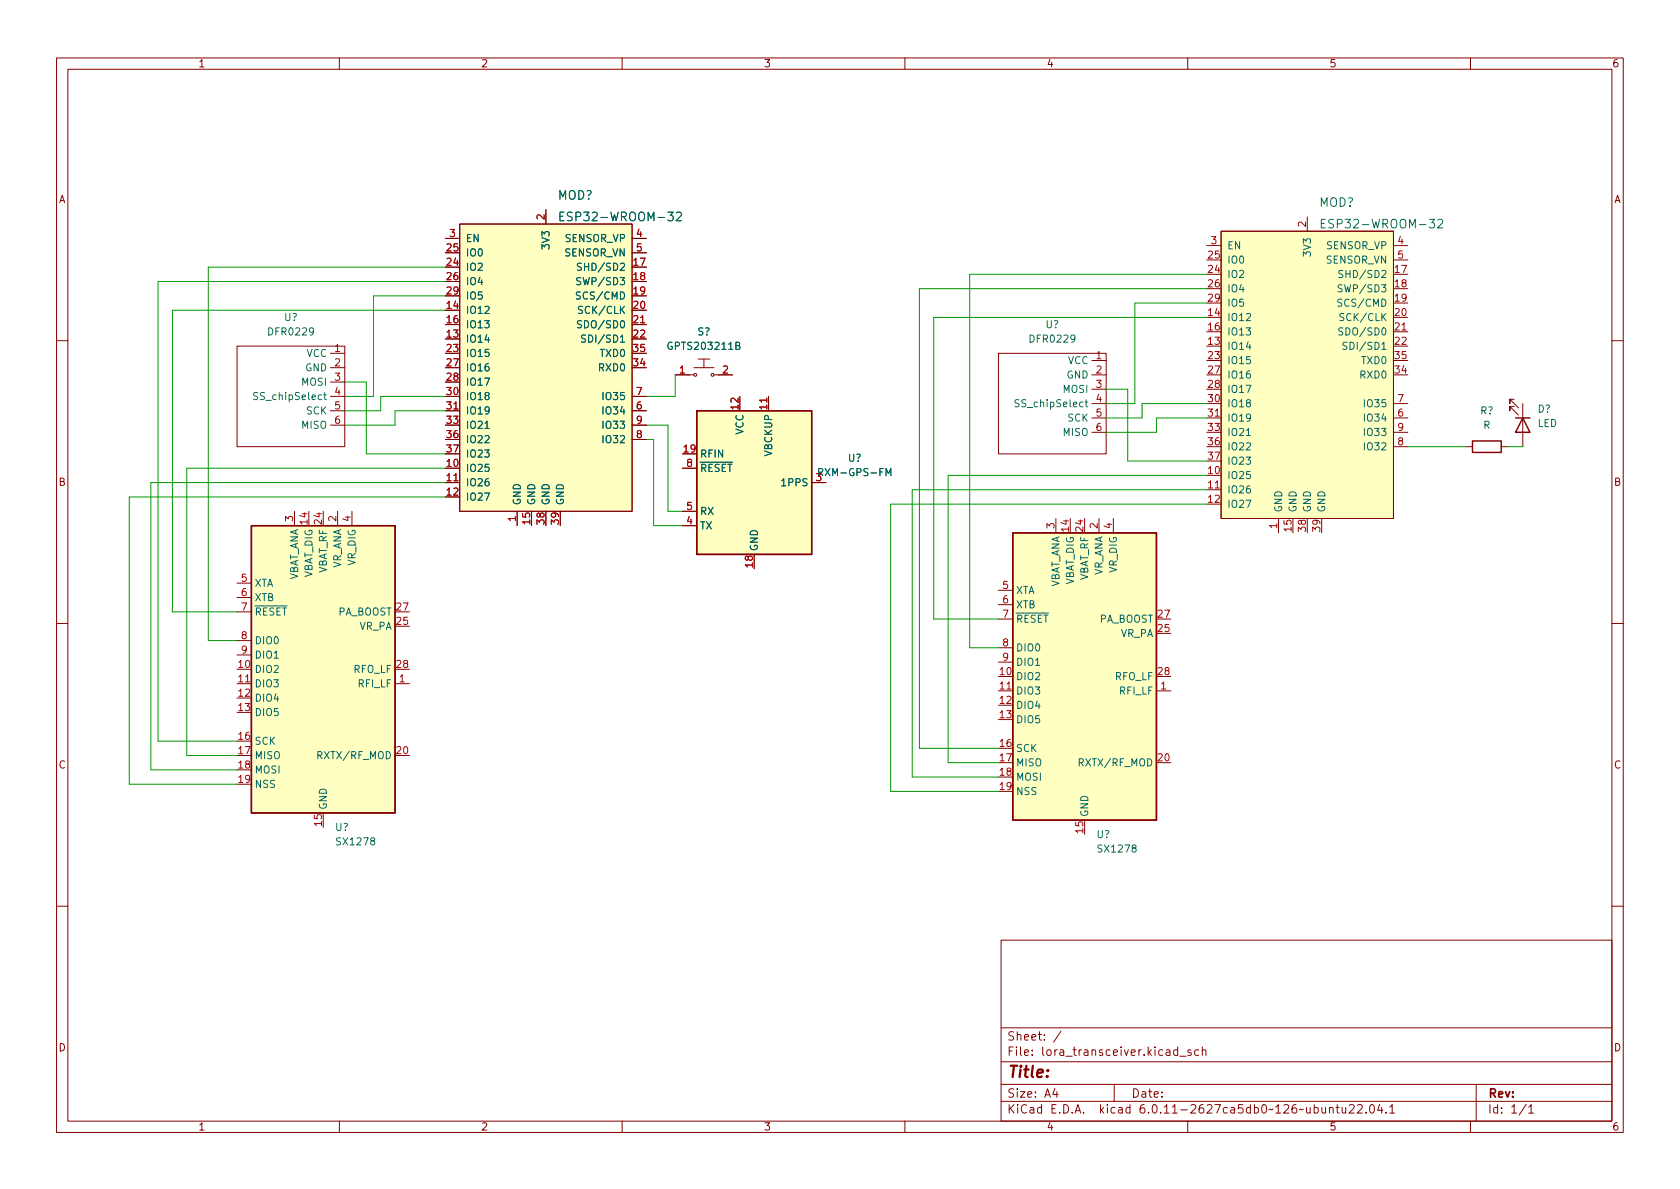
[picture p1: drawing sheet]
<svg xmlns="http://www.w3.org/2000/svg" width="297mm" height="210mm" viewBox="0 0 297 210" stroke-linecap="round" stroke-linejoin="round" font-family="sans-serif">
<g fill="none" stroke="#840000" stroke-width=".18">
<path d="M10 10.2h277v190.1h-277zM12 12.2h273v186.1h-273zM60 10.2v2M110 10.2v2M160 10.2v2M210 10.2v2M260 10.2v2M81.3 39.6h30.5v50.8h-30.5zM96.5 37.1v2.5M231.1 38.3v2.6M78.7 59.9h2.6M78.7 54.9h2.6"/>
<path d="M78.7 57.4h2.6M78.7 47.2h2.6M78.7 49.8h2.6M78.7 52.3h2.6M78.7 44.7h2.6M78.7 42.2h2.6M111.8 59.9h2.5M111.8 54.9h2.5M111.8 57.4h2.5M111.8 47.2h2.5M111.8 49.8h2.5M111.8 52.3h2.5"/>
<path d="M111.8 44.7h2.5M111.8 42.2h2.5M213.4 56.1h2.5M213.4 58.7h2.5M213.4 48.5h2.5M213.4 51h2.5M213.4 53.6h2.5M213.4 46h2.5M213.4 43.4h2.5M215.9 40.9h30.5v50.8h-30.5zM246.4 56.1h2.5M246.4 58.7h2.5"/>
<path d="M246.4 48.5h2.5M246.4 51h2.5M246.4 53.6h2.5M246.4 46h2.5M246.4 43.4h2.5M10 60.2h2M41.9 61.2h19.1v17.8h-19.1zM58.4 62.5h2.6M58.4 65h2.6M58.4 67.6h2.6M58.4 70.1h2.6M58.4 72.6h2.6"/>
<path d="M58.4 75.2h2.6M78.7 62.5h2.6M78.7 65h2.6M78.7 67.6h2.6M78.7 70.1h2.6M78.7 72.6h2.6M78.7 75.2h2.6M78.7 77.7h2.6M111.8 62.5h2.5M111.8 65h2.5M111.8 70.1h2.5M111.8 72.6h2.5"/>
<path d="M111.8 75.2h2.5M111.8 77.7h2.5M119.4 66.3h3.3M122.7 65h3.5M123.4 63.5h2.1M124.5 63.5v1.5M126.2 66.3h3.3M130.8 70.1v2.5M135.9 70.1v2.5M176.5 62.5h19.1v17.8h-19.1zM193 63.7h2.6M193 66.3h2.6"/>
<path d="M193 68.8h2.6M193 71.4h2.6M193 73.9h2.6M193 76.4h2.6M213.4 63.7h2.5M213.4 66.3h2.5M213.4 68.8h2.5M213.4 71.4h2.5M213.4 73.9h2.5M213.4 76.4h2.5M213.4 61.2h2.5M213.4 79h2.5"/>
<path d="M246.4 63.7h2.5M246.4 66.3h2.5M246.4 71.4h2.5M246.4 73.9h2.5M246.4 76.4h2.5M246.4 61.2h2.5M246.4 79h2.5M259.1 79h1.2M265.4 79h1.3M267.7 70.6h-.7v.8v-.8l1.5 1.5M267.7 71.9h-.7v.7v-.7l1.5 1.5M269.2 71.4v7.6"/>
<path d="M285 60.2h2M52.1 90.4v2.6M54.6 90.4v2.6M57.1 90.4v2.6M59.7 90.4v2.6M62.2 90.4v2.6M78.7 80.3h2.6M78.7 85.3h2.6M78.7 82.8h2.6M78.7 87.9h2.6M91.4 90.4v2.6M94 90.4v2.6"/>
<path d="M96.5 90.4v2.6M99.1 90.4v2.6M120.6 80.3h2.6M120.6 93h2.6M120.6 90.4h2.6M120.6 82.8h2.6M133.3 98v2.6M143.5 85.3h2.5M186.7 91.7v2.5M189.2 91.7v2.5M191.8 91.7v2.5M194.3 91.7v2.5"/>
<path d="M196.8 91.7v2.5M213.4 84.1h2.5M213.4 86.6h2.5M213.4 89.1h2.5M213.4 81.5h2.5M226.1 91.7v2.5M228.6 91.7v2.5M231.1 91.7v2.5M233.7 91.7v2.5M10 110.2h2M41.9 118.4h2.5M41.9 108.2h2.5"/>
<path d="M41.9 103.1h2.5M41.9 105.7h2.5M41.9 113.3h2.5M41.9 115.8h2.5M69.8 118.4h2.6M69.8 110.7h2.6M69.8 108.2h2.6M176.5 119.6h2.6M176.5 109.5h2.6M176.5 104.4h2.6M176.5 106.9h2.6M176.5 114.5h2.6"/>
<path d="M176.5 117.1h2.6M204.5 119.6h2.5M204.5 112h2.5M204.5 109.5h2.5M285 110.2h2M41.9 120.9h2.5M41.9 123.4h2.5M41.9 126h2.5M41.9 131.1h2.5M41.9 133.6h2.5M41.9 136.1h2.5M41.9 138.7h2.5"/>
<path d="M69.8 120.9h2.6M69.8 133.6h2.6M176.5 122.2h2.6M176.5 124.7h2.6M176.5 127.2h2.6M176.5 132.3h2.6M176.5 134.9h2.6M176.5 137.4h2.6M176.5 139.9h2.6M204.5 122.2h2.5M204.5 134.9h2.5M57.1 143.8v2.5"/>
<path d="M191.8 145v2.6M10 160.2h2M177 166.3h108v32h-108zM285 160.2h2M60 198.3v2M110 198.3v2M160 198.3v2M177 194.8h108M177 191.8h108M177 187.8h108M177 181.8h108M182.5 186.5v.1"/>
<path d="M182.5 185.7v.1M184.6 183.8v.1M184.6 183v.1M187.6 182.4l-1.3 1.9M197 191.8v3M208.6 186.8h1.1M210 198.3v2M210.6 185.7l-.4-.1-.2 .2 .1 .3 .5 .1v.4h-.6M211.9 185.7l-.4-.1-.3 .3v.4l.2 .3h.5M212.6 185.8l.2-.2 .3 .1 .1 .9M212.6 185.1v1.5M238.6 195.5l.5-.2 .3 .2v.3l-.9 1h.9"/>
<path d="M240 195.5l.6-.2 .2 .2 .1 .3-1 1h1M241.5 196.7v.1M242.4 195.4l.1-.1a.81 .81 0 0 1 .6 .7 .81 .81 0 0 1-.3 .8h-.2a.81 .81 0 0 1-.5-.6 .81 .81 0 0 1 .3-.8zM243.9 195.3l-.3 1h.9M244.3 195.8v1M245.1 196.7v.1M245.7 195.8l.4-.5v1.5M245.7 196.8h.9M260 198.3v2M261 191.8v6.5M270.3 195.8l.4-.5v1.5M270.3 196.8h.9"/>
<circle cx="122.9" cy="66.3" r=".25"/>
<circle cx="126" cy="66.3" r=".25"/>
</g>
<g fill="none" stroke="#006464" stroke-width=".18">
<path d="M118.1 37.5h.9l-.5 .6 .5 .1v.7l-.3 .1h-.4l-.2-.1M119.6 37.7l.6-.2 .2 .2 .1 .2-1 1.1h1M252.7 38.8h.9l-.5 .6 .5 .1v.7l-.2 .1h-.5l-.2-.1M254.2 38.9l.6-.1 .2 .1 .1 .3-.9 1.1h.9M55.4 58.5l-.2 .3-.4-.1-.1-.2 .1-.5h.4l.2 .1a.84 .84 0 0 1-.3 1.1h-.3M109.6 49.1h.8l-.4 .5 .4 .1v.5l-.2 .2-.6-.2M109.7 46.7l.5-.2 .2 .4-.8 .9h.8M109.7 51.6a.64 .64 0 0 1 .7 .7 .64 .64 0 0 1-.7 .6zM109.7 59.6l.4-.4v1.3M109.8 56.8l.2-.1a.68 .68 0 0 1 .4 .6 .68 .68 0 0 1-.4 .7l-.2-.1-.1-.4zM109.9 54.7l.5 .7M110.4 54.2l-.7 .7"/>
<path d="M190 59.8l-.2 .2h-.4l-.1-.2 .1-.5 .4-.1 .2 .2a.84 .84 0 0 1-.3 1.1h-.3M244.3 50.4h.7l-.4 .4 .4 .2v.5l-.2 .1-.5-.1M244.3 47.9l.5-.1 .2 .4-.7 .9h.7M244.3 52.9a.64 .64 0 0 1 .8 .6 .64 .64 0 0 1-.8 .7zM244.5 58h.1a.68 .68 0 0 1 .5 .6 .68 .68 0 0 1-.5 .6 .84 .84 0 0 1-.1-1.2zM244.5 56l.5 .7M245 55.4l-.7 .8M56.9 69.9l-.4-.1-.2 .3 .1 .5h.5M57.2 69.8h.5M57.4 69.4v1.1l.3 .2M85.8 75.8h.7M109.7 60.5h.7"/>
<path d="M130.1 61.1h.6l.1-.2-.1-.3-.6-.1v1.3h.5l.2-.1v-.3l-.3-.3M191.5 71.2l-.4-.1-.2 .2 .1 .6h.5M191.9 71.1h.4M192 70.7v1.1l.3 .1M220.4 77h.7M244.3 60.9l.4-.4v1.3M244.3 61.8h.7M127.4 81.7h2.1M156.7 84.1v-1.2l.4 .9 .4-.9v1.2M48.7 107.1h2.1M183.3 108.4h2.1M65.8 148.7l-.3-.3 .1-.1 .2-.2 .3 .1 .2 .2-.1 .2-.5 .1-.2 .2v.3l.3 .2h.3l.2-.2-.1-.4-.2-.1"/>
<path d="M200.4 150l-.2-.3v-.2l.2-.1 .4 .1 .1 .2-.1 .1-.5 .2-.1 .2v.2l.2 .3 .4-.1 .1-.2-.1-.3-.2-.1"/>
</g>
<g fill="#ffffc2" stroke="#ffffc2" stroke-width=".18">
<path d="M215.9 40.9h30.5v50.8h-30.5z"/>
<path d="M44.4 93h25.4v50.8h-25.4z"/>
<path d="M179.1 94.2h25.4v50.8h-25.4z"/>
<path d="M123.2 72.6h20.3v25.4h-20.3z"/>
<path d="M81.3 39.6h30.5v50.8h-30.5z"/>
</g>
<path d="M113.3 57.1h.7M247.9 58.4h.7M80.3 72.3h.7M135.6 70.4v.7M214.9 73.6h.7M80.3 85h.7M214.9 86.3h.7M43.4 120.6h.7M178 121.9h.8" fill="none" stroke="#a90000" stroke-width=".18"/>
<path d="M123.2 72.6h20.3v25.4h-20.3zM260.3 78h5.1v2h-5.1zM268 73.9h2.5M269.2 73.9l1.3 2.5h-2.5zM44.4 93h25.4v50.8h-25.4zM179.1 94.2h25.4v50.8h-25.4z" fill="none" stroke="#840000" stroke-width=".25"/>
<g fill="none" stroke="#009600" stroke-width=".18">
<path d="M78.7 47.2h-41.9v66.1h5.1M78.7 52.3h-12.7v17.8h-5M78.7 49.8h-50.8v81.3h14M78.7 54.9h-48.2v53.3h11.4M213.4 48.5h-42v66h5.1M213.4 53.6h-12.7v17.8h-5.1M213.4 56.1h-48.3v53.4h11.4M213.4 51h-50.8v81.3h13.9M61 67.6h3.8v12.7h13.9M78.7 70.1h-11.4v2.5h-6.3M78.7 72.6h-8.9v2.6h-8.8M114.3 75.2h3.8v15.2h2.5"/>
<path d="M114.3 77.7h1.3v15.3h5M119.4 66.3v3.8h-5.1M195.6 68.8h3.8v12.7h14M213.4 71.4h-11.5v2.5h-6.3M213.4 73.9h-8.9v2.5h-8.9M248.9 79h10.2M266.7 79h2.5M78.7 85.3h-52v50.8h15.2M78.7 82.8h-45.7v50.8h8.9M78.7 87.9h-55.8v50.8h19M213.4 84.1h-45.8v50.8h8.9M213.4 86.6h-52.1v50.8h15.2"/>
<path d="M213.4 89.1h-55.9v50.8h19"/>
</g>
<text font-size="2.8" fill="#840000" x="178" y="191.2">Title:</text>
<g font-size="2.1" fill="#006464">
<text x="98.6" y="35.8">MOD?</text>
<text x="98.6" y="39.6">ESP32-WROOM-32</text>
<text x="233.2" y="37">MOD?</text>
<text x="233.2" y="40.8">ESP32-WROOM-32</text>
</g>
<g font-size="2.1" fill="#840000">
<text x="178" y="184.5">Sheet:</text>
<text x="178" y="187.2">File:</text>
<text x="184.4" y="187.2">lora_transceiver.kicad_sch</text>
<text x="178" y="197.4">KiCad</text>
<text x="178" y="194.6">Size:</text>
<text x="184.7" y="194.6">A4</text>
<text x="185.7" y="197.4">E.D.A.</text>
<text x="194.6" y="197.4">kicad</text>
<text x="200" y="194.6">Date:</text>
<text x="201.8" y="197.4">6.0.11-2627ca5db0~126~ubuntu22.04.1</text>
<text x="263" y="194.6">Rev:</text>
<text x="263" y="197.4">Id:</text>
<text x="267.1" y="197.4">1/1</text>
</g>
<g font-size="1.8" fill="#840000">
<text x="35" y="12.3">1</text>
<text x="85" y="12.3">2</text>
<text x="135" y="12.3">3</text>
<text x="185" y="12.3">4</text>
<text x="235" y="12.3">5</text>
<text x="285" y="12.3">6</text>
<text x="10.4" y="36.3">A</text>
<text x="285.4" y="36.3">A</text>
<text x="10.3" y="86.3">B</text>
<text x="285.3" y="86.3">B</text>
<text x="10.3" y="136.3">C</text>
<text x="285.3" y="136.3">C</text>
<text x="10.3" y="186.3">D</text>
<text x="285.3" y="186.3">D</text>
<text x="35" y="200.3">1</text>
<text x="85" y="200.3">2</text>
<text x="135" y="200.3">3</text>
<text x="185" y="200.3">4</text>
<text x="235" y="200.3">5</text>
<text x="285" y="200.3">6</text>
</g>
<g font-size="1.8" fill="#a90000">
<text x="79.3" y="41.9">3</text>
<text x="96.3" y="39" transform="rotate(-90 96.3 39)">2</text>
<text x="112.3" y="41.9">4</text>
<text x="230.9" y="40.3" transform="rotate(-90 230.9 40.3)">2</text>
<text x="78.7" y="47">24</text>
<text x="78.7" y="44.4">25</text>
<text x="111.7" y="47">17</text>
<text x="112.3" y="44.4">5</text>
<text x="213.3" y="45.7">25</text>
<text x="213.9" y="43.2">3</text>
<text x="247" y="43.2">4</text>
<text x="247" y="45.7">5</text>
<text x="78.7" y="49.5">26</text>
<text x="78.7" y="52.1">29</text>
<text x="111.7" y="49.5">18</text>
<text x="111.7" y="52.1">19</text>
<text x="213.3" y="48.3">24</text>
<text x="213.3" y="50.8">26</text>
<text x="213.3" y="53.3">29</text>
<text x="246.4" y="48.3">17</text>
<text x="246.4" y="50.8">18</text>
<text x="246.4" y="53.3">19</text>
<text x="78.7" y="59.7">13</text>
<text x="78.7" y="54.6">14</text>
<text x="78.7" y="57.1">16</text>
<text x="111.7" y="54.6">20</text>
<text x="111.7" y="57.1">21</text>
<text x="111.7" y="59.7">22</text>
<text x="213.3" y="55.9">14</text>
<text x="213.3" y="58.4">16</text>
<text x="246.4" y="55.9">20</text>
<text x="246.4" y="58.4">21</text>
<text x="59" y="62.2">1</text>
<text x="59" y="64.8">2</text>
<text x="78.7" y="62.2">23</text>
<text x="78.7" y="64.8">27</text>
<text x="111.7" y="64.8">34</text>
<text x="111.7" y="62.2">35</text>
<text x="193.6" y="63.5">1</text>
<text x="213.3" y="61">13</text>
<text x="213.3" y="63.5">23</text>
<text x="246.4" y="61">22</text>
<text x="246.4" y="63.5">35</text>
<text x="59" y="67.3">3</text>
<text x="59" y="69.8">4</text>
<text x="78.7" y="67.3">28</text>
<text x="78.7" y="69.8">30</text>
<text x="112.3" y="69.8">7</text>
<text x="120" y="66">1</text>
<text x="127.6" y="66">2</text>
<text x="193.6" y="66">2</text>
<text x="193.6" y="68.6">3</text>
<text x="193.6" y="71.1">4</text>
<text x="213.3" y="66">27</text>
<text x="213.3" y="68.6">28</text>
<text x="213.3" y="71.1">30</text>
<text x="246.4" y="66">34</text>
<text x="247" y="71.1">7</text>
<text x="59" y="72.4">5</text>
<text x="59" y="74.9">6</text>
<text x="78.7" y="72.4">31</text>
<text x="78.7" y="74.9">33</text>
<text x="78.7" y="77.5">36</text>
<text x="112.3" y="72.4">6</text>
<text x="112.3" y="77.5">8</text>
<text x="112.3" y="74.9">9</text>
<text x="130.6" y="72.7" transform="rotate(-90 130.6 72.7)">12</text>
<text x="135.6" y="72.7" transform="rotate(-90 135.6 72.7)">11</text>
<text x="193.6" y="73.7">5</text>
<text x="193.6" y="76.2">6</text>
<text x="213.3" y="73.7">31</text>
<text x="213.3" y="76.2">33</text>
<text x="247" y="73.7">6</text>
<text x="247" y="76.2">9</text>
<text x="78.7" y="82.5">10</text>
<text x="78.7" y="80">37</text>
<text x="120.6" y="80">19</text>
<text x="121.2" y="82.5">8</text>
<text x="213.3" y="83.8">10</text>
<text x="213.3" y="78.7">36</text>
<text x="213.3" y="81.3">37</text>
<text x="247" y="78.7">8</text>
<text x="78.7" y="85.1">11</text>
<text x="78.7" y="87.6">12</text>
<text x="144.1" y="85.1">3</text>
<text x="213.3" y="86.4">11</text>
<text x="213.3" y="88.9">12</text>
<text x="51.8" y="92.4" transform="rotate(-90 51.8 92.4)">3</text>
<text x="54.4" y="93" transform="rotate(-90 54.4 93)">14</text>
<text x="56.9" y="93" transform="rotate(-90 56.9 93)">24</text>
<text x="59.4" y="92.4" transform="rotate(-90 59.4 92.4)">2</text>
<text x="62" y="92.4" transform="rotate(-90 62 92.4)">4</text>
<text x="91.2" y="92.4" transform="rotate(-90 91.2 92.4)">1</text>
<text x="93.7" y="93" transform="rotate(-90 93.7 93)">15</text>
<text x="96.3" y="93" transform="rotate(-90 96.3 93)">38</text>
<text x="98.8" y="93" transform="rotate(-90 98.8 93)">39</text>
<text x="121.2" y="92.7">4</text>
<text x="121.2" y="90.2">5</text>
<text x="186.4" y="93.6" transform="rotate(-90 186.4 93.6)">3</text>
<text x="189" y="94.2" transform="rotate(-90 189 94.2)">14</text>
<text x="191.5" y="94.2" transform="rotate(-90 191.5 94.2)">24</text>
<text x="194.1" y="93.6" transform="rotate(-90 194.1 93.6)">2</text>
<text x="196.6" y="93.6" transform="rotate(-90 196.6 93.6)">4</text>
<text x="225.8" y="93.6" transform="rotate(-90 225.8 93.6)">1</text>
<text x="228.3" y="94.2" transform="rotate(-90 228.3 94.2)">15</text>
<text x="230.9" y="94.2" transform="rotate(-90 230.9 94.2)">38</text>
<text x="233.4" y="94.2" transform="rotate(-90 233.4 94.2)">39</text>
<text x="133.1" y="100.6" transform="rotate(-90 133.1 100.6)">18</text>
<text x="42.5" y="102.9">5</text>
<text x="42.5" y="105.4">6</text>
<text x="42.5" y="107.9">7</text>
<text x="69.8" y="107.9">27</text>
<text x="177.1" y="104.1">5</text>
<text x="177.1" y="106.7">6</text>
<text x="42.5" y="113">8</text>
<text x="69.8" y="110.5">25</text>
<text x="177.1" y="109.2">7</text>
<text x="204.5" y="111.8">25</text>
<text x="204.5" y="109.2">27</text>
<text x="41.9" y="118.1">10</text>
<text x="42.5" y="115.6">9</text>
<text x="69.8" y="118.1">28</text>
<text x="176.5" y="119.4">10</text>
<text x="177.1" y="114.3">8</text>
<text x="177.1" y="116.8">9</text>
<text x="204.5" y="119.4">28</text>
<text x="41.9" y="120.6">11</text>
<text x="41.9" y="123.2">12</text>
<text x="41.9" y="125.7">13</text>
<text x="70.4" y="120.6">1</text>
<text x="176.5" y="121.9">11</text>
<text x="176.5" y="124.5">12</text>
<text x="205.1" y="121.9">1</text>
<text x="41.9" y="130.8">16</text>
<text x="176.5" y="127">13</text>
<text x="41.9" y="133.3">17</text>
<text x="41.9" y="135.9">18</text>
<text x="69.8" y="133.3">20</text>
<text x="176.5" y="132.1">16</text>
<text x="176.5" y="134.6">17</text>
<text x="176.5" y="137.2">18</text>
<text x="204.5" y="134.6">20</text>
<text x="41.9" y="138.4">19</text>
<text x="176.5" y="139.7">19</text>
<text x="56.9" y="146.3" transform="rotate(-90 56.9 146.3)">15</text>
<text x="191.5" y="147.6" transform="rotate(-90 191.5 147.6)">15</text>
</g>
<g font-size="1.8" fill="#006464">
<text x="82.3" y="45.7">IO0</text>
<text x="82.3" y="43.2">EN</text>
<text x="97.5" y="44.3" transform="rotate(-90 97.5 44.3)">3V3</text>
<text x="99.7" y="45.7">SENSOR_VN</text>
<text x="99.8" y="43.2">SENSOR_VP</text>
<text x="216.9" y="47">IO0</text>
<text x="216.9" y="44.5">EN</text>
<text x="232.2" y="45.6" transform="rotate(-90 232.2 45.6)">3V3</text>
<text x="234.3" y="47">SENSOR_VN</text>
<text x="234.4" y="44.5">SENSOR_VP</text>
<text x="82.3" y="48.3">IO2</text>
<text x="82.3" y="50.8">IO4</text>
<text x="82.3" y="53.3">IO5</text>
<text x="101.6" y="53.3">SCS/CMD</text>
<text x="101.6" y="50.8">SWP/SD3</text>
<text x="101.8" y="48.3">SHD/SD2</text>
<text x="216.9" y="49.5">IO2</text>
<text x="216.9" y="52.1">IO4</text>
<text x="236.3" y="52.1">SWP/SD3</text>
<text x="236.4" y="49.5">SHD/SD2</text>
<text x="47.1" y="59.7">DFR0229</text>
<text x="50.1" y="57.2">U?</text>
<text x="82.3" y="55.9">IO12</text>
<text x="82.3" y="58.4">IO13</text>
<text x="101.8" y="58.4">SDO/SD0</text>
<text x="101.9" y="55.9">SCK/CLK</text>
<text x="123.2" y="59.7">S?</text>
<text x="184.8" y="58.4">U?</text>
<text x="216.9" y="57.2">IO12</text>
<text x="216.9" y="59.7">IO13</text>
<text x="216.9" y="54.6">IO5</text>
<text x="236.2" y="54.6">SCS/CMD</text>
<text x="236.4" y="59.7">SDO/SD0</text>
<text x="236.6" y="57.2">SCK/CLK</text>
<text x="54.1" y="63.5">VCC</text>
<text x="82.3" y="61">IO14</text>
<text x="82.3" y="63.5">IO15</text>
<text x="102.5" y="61">SDI/SD1</text>
<text x="105.9" y="63.5">TXD0</text>
<text x="117.8" y="62.2">GPTS203211B</text>
<text x="181.7" y="61">DFR0229</text>
<text x="188.8" y="64.8">VCC</text>
<text x="216.9" y="62.2">IO14</text>
<text x="216.9" y="64.8">IO15</text>
<text x="237.1" y="62.2">SDI/SD1</text>
<text x="240.6" y="64.8">TXD0</text>
<text x="44.5" y="71.1">SS_chipSelect</text>
<text x="53.2" y="68.6">MOSI</text>
<text x="53.9" y="66">GND</text>
<text x="82.3" y="66">IO16</text>
<text x="82.3" y="68.6">IO17</text>
<text x="82.3" y="71.1">IO18</text>
<text x="105.6" y="66">RXD0</text>
<text x="106.2" y="71.1">IO35</text>
<text x="187.8" y="69.9">MOSI</text>
<text x="188.5" y="67.3">GND</text>
<text x="216.9" y="67.3">IO16</text>
<text x="216.9" y="69.9">IO17</text>
<text x="240.3" y="67.3">RXD0</text>
<text x="53.2" y="76.2">MISO</text>
<text x="54" y="73.7">SCK</text>
<text x="82.3" y="73.7">IO19</text>
<text x="82.3" y="76.2">IO21</text>
<text x="106.2" y="73.7">IO34</text>
<text x="106.2" y="76.2">IO33</text>
<text x="131.8" y="76.9" transform="rotate(-90 131.8 76.9)">VCC</text>
<text x="179.1" y="72.4">SS_chipSelect</text>
<text x="187.8" y="77.5">MISO</text>
<text x="188.6" y="74.9">SCK</text>
<text x="216.9" y="72.4">IO18</text>
<text x="216.9" y="74.9">IO19</text>
<text x="216.9" y="77.5">IO21</text>
<text x="240.9" y="74.9">IO34</text>
<text x="240.9" y="72.4">IO35</text>
<text x="240.9" y="77.5">IO33</text>
<text x="261.6" y="73.7">R?</text>
<text x="262.2" y="76.2">R</text>
<text x="271.8" y="73.3">D?</text>
<text x="271.8" y="75.9">LED</text>
<text x="82.3" y="83.8">IO25</text>
<text x="82.3" y="78.7">IO22</text>
<text x="82.3" y="81.3">IO23</text>
<text x="106.2" y="78.7">IO32</text>
<text x="123.7" y="81.3">RFIN</text>
<text x="123.7" y="83.8">~{RESET}</text>
<text x="136.9" y="80.8" transform="rotate(-90 136.9 80.8)">VBCKUP</text>
<text x="149.8" y="82">U?</text>
<text x="216.9" y="80">IO22</text>
<text x="216.9" y="82.6">IO23</text>
<text x="240.9" y="80">IO32</text>
<text x="82.3" y="86.4">IO26</text>
<text x="82.3" y="88.9">IO27</text>
<text x="92.5" y="89.4" transform="rotate(-90 92.5 89.4)">GND</text>
<text x="95" y="89.4" transform="rotate(-90 95 89.4)">GND</text>
<text x="97.5" y="89.4" transform="rotate(-90 97.5 89.4)">GND</text>
<text x="100.1" y="89.4" transform="rotate(-90 100.1 89.4)">GND</text>
<text x="137.9" y="86.4">1PPS</text>
<text x="144.4" y="84.6">RXM-GPS-FM</text>
<text x="216.9" y="85.1">IO25</text>
<text x="216.9" y="87.6">IO26</text>
<text x="123.7" y="94">TX</text>
<text x="123.7" y="91.4">RX</text>
<text x="216.9" y="90.2">IO27</text>
<text x="227.1" y="90.7" transform="rotate(-90 227.1 90.7)">GND</text>
<text x="229.6" y="90.7" transform="rotate(-90 229.6 90.7)">GND</text>
<text x="232.2" y="90.7" transform="rotate(-90 232.2 90.7)">GND</text>
<text x="234.7" y="90.7" transform="rotate(-90 234.7 90.7)">GND</text>
<text x="58.2" y="101.4" transform="rotate(-90 58.2 101.4)">VBAT_RF</text>
<text x="60.7" y="100.5" transform="rotate(-90 60.7 100.5)">VR_ANA</text>
<text x="63.3" y="100.1" transform="rotate(-90 63.3 100.1)">VR_DIG</text>
<text x="134.4" y="97.5" transform="rotate(-90 134.4 97.5)">GND</text>
<text x="195.3" y="101.7" transform="rotate(-90 195.3 101.7)">VR_ANA</text>
<text x="197.9" y="101.4" transform="rotate(-90 197.9 101.4)">VR_DIG</text>
<text x="45" y="104.1">XTA</text>
<text x="45" y="106.7">XTB</text>
<text x="53.1" y="102.5" transform="rotate(-90 53.1 102.5)">VBAT_ANA</text>
<text x="55.6" y="102.1" transform="rotate(-90 55.6 102.1)">VBAT_DIG</text>
<text x="179.6" y="105.4">XTA</text>
<text x="179.6" y="108">XTB</text>
<text x="187.7" y="103.8" transform="rotate(-90 187.7 103.8)">VBAT_ANA</text>
<text x="190.3" y="103.4" transform="rotate(-90 190.3 103.4)">VBAT_DIG</text>
<text x="192.8" y="102.6" transform="rotate(-90 192.8 102.6)">VBAT_RF</text>
<text x="45" y="109.2">~{RESET}</text>
<text x="59.8" y="109.2">PA_BOOST</text>
<text x="63.5" y="111.8">VR_PA</text>
<text x="179.6" y="110.5">~{RESET}</text>
<text x="194.4" y="110.5">PA_BOOST</text>
<text x="198.1" y="113">VR_PA</text>
<text x="45" y="119.4">DIO2</text>
<text x="45" y="114.3">DIO0</text>
<text x="45" y="116.8">DIO1</text>
<text x="62.4" y="119.4">RFO_LF</text>
<text x="179.6" y="115.6">DIO0</text>
<text x="179.6" y="118.1">DIO1</text>
<text x="45" y="121.9">DIO3</text>
<text x="45" y="124.5">DIO4</text>
<text x="63.1" y="121.9">RFI_LF</text>
<text x="179.6" y="120.7">DIO2</text>
<text x="179.6" y="123.2">DIO3</text>
<text x="179.6" y="125.7">DIO4</text>
<text x="197" y="120.7">RFO_LF</text>
<text x="197.8" y="123.2">RFI_LF</text>
<text x="45" y="127">DIO5</text>
<text x="179.6" y="128.3">DIO5</text>
<text x="45" y="132.1">SCK</text>
<text x="45" y="134.6">MISO</text>
<text x="45" y="137.2">MOSI</text>
<text x="55.8" y="134.6">RXTX/RF_MOD</text>
<text x="179.6" y="133.4">SCK</text>
<text x="179.6" y="135.9">MISO</text>
<text x="190.4" y="135.9">RXTX/RF_MOD</text>
<text x="45" y="139.7">NSS</text>
<text x="58.2" y="143.3" transform="rotate(-90 58.2 143.3)">GND</text>
<text x="179.6" y="138.4">MOSI</text>
<text x="179.6" y="141">NSS</text>
<text x="59.2" y="147.3">U?</text>
<text x="59.2" y="149.9">SX1278</text>
<text x="192.8" y="144.5" transform="rotate(-90 192.8 144.5)">GND</text>
<text x="193.8" y="148.6">U?</text>
<text x="193.8" y="151.1">SX1278</text>
</g>
</svg>
